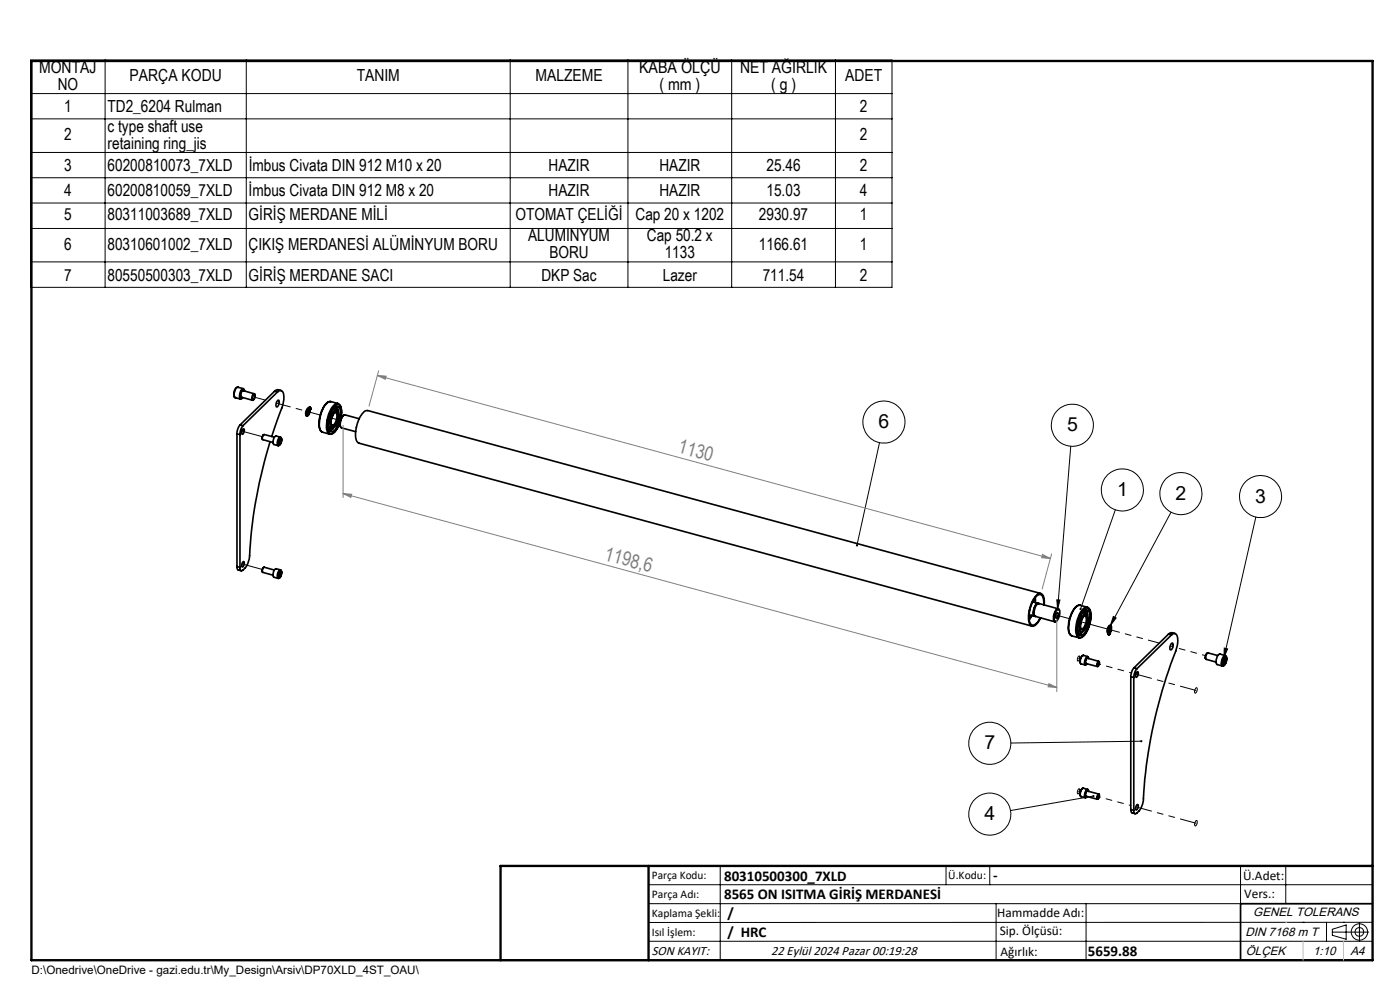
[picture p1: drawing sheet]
<svg xmlns="http://www.w3.org/2000/svg" width="297mm" height="210mm" viewBox="0 0 297 210" stroke-linecap="round" stroke-linejoin="round" font-family="sans-serif">
<g fill="none" stroke="#000" stroke-width=".35">
<path d="M49.9 84.3h.1M49.9 84.3l1.1 .4M50.3 92l.6 .2M50.3 92v28.2M50.5 82.2a1.44 1.44 0 0 0-.6 2.1M50.5 82.2a1.64 1.64 0 0 0-.6 2.1M50.5 82.2l1.1 .2M50.9 92.2v28.2M50.9 90.1a2.84 2.84 0 0 0-.6 1.9M50.9 90.1l.6 .2M51.2 84.3h.1M51.5 90.3a2.88 2.88 0 0 0-.6 1.9"/>
<path d="M51.6 82.9h.1M51.6 91v-.1a.76 .76 0 0 1-.2 1.2 .99 .99 0 0 1 .2-1.1zM51.6 82.9a1.01 1.01 0 0 0-.4 1.3l2.4 .7M51.6 82.9l2.3 .6M51.6 82.9a.49 .49 0 0 0-.5 .1 .49 .49 0 0 0-.1 .5v.7l.2 .1M51.9 83l-.1-.5a.63 .63 0 0 0-.9 .7 1.07 1.07 0 0 0 .2 1.5l.4-.4M53.9 83.7a.69 .69 0 0 1-.2 1.1 .95 .95 0 0 1 .2-1.1zM54.1 83.7l-.1-.1a.52 .52 0 0 0-.6 .7l.1 .5h.3M56 92.2l-.3 .4v.6M57.3 93.7a101 101 0 0 0-4.4 24.9 3.2 3.2 0 0 1-1.7 2.5l-.3-.3v-.4M58.2 92.7l-2.1-.5a.79 .79 0 0 0-.3 1.1l2.1 .6M58.2 83l.7 .1"/>
<path d="M58.2 83l-7.3 7.1M58.9 83.1a.74 .74 0 0 1 .9-.2 .74 .74 0 0 1 .4 .9 6.3 6.3 0 0 1-.4 2.8l-2.2 6M58.9 85l.1-.1a.82 .82 0 0 1-.1 1.3l-.1 .1a.57 .57 0 0 1-.2-.9zM58.9 83.1l-7.4 7.2M59.2 94l.2 .1M59.2 93.6l.3 .1M59.4 92.9h.1a.93 .93 0 0 1-.1 1.4l-.1 .1a.48 .48 0 0 1-.4-.3 .48 .48 0 0 1 .2-.6zM59.5 92.7a1.21 1.21 0 0 1-.5 1.8M59.5 92.7l-.9-.2a1.38 1.38 0 0 0-.5 1.8l.9 .2M59.5 92.7a1.29 1.29 0 0 0-.5 1.8M59.5 93.7v-.5h-.1l-.2 .5v.4h.2M59.5 93.7l-.1 .4"/>
<path d="M59.7 82.9l-.8-.3-.7 .4M65.5 86.5a1.3 1.3 0 0 0-.5 1.7l.2 .1M65.5 86.5l.1 .1M65.5 86.7l.2 .1M65.6 86.8a1.26 1.26 0 0 1-.4 1.2M65.6 86.5h-.1M65.6 86.8l.1 .1M65.6 86.5h.1M65.6 86.8h.1M65.7 86.4h.1M65.7 86.4l-.1 .1M65.7 86.8v-.1a.81 .81 0 0 0-.4 1.3l.4-.6v-.5"/>
<path d="M65.7 86.8l.2-.2-.2 .3M65.7 86.5l-.1 .1M65.8 86.5l-.1 .2zM65.8 86.4h.1M65.8 86.4l-.1 .1M65.8 86.4l.1 .3-.1 .5a.92 .92 0 0 1-.7 1 1.3 1.3 0 0 1 .5-1.6M65.8 86.7v.2zM68.4 91.7l1.6 .4M69.7 90.5h.1M69.7 90.5v.4M69.7 90.5l.7 .3M70.1 85.2a2.05 2.05 0 0 0-1.7 1.6l-.6 1.9a2.75 2.75 0 0 0 .6 3"/>
<path d="M70.1 85.2a2.44 2.44 0 0 0-1.8 2 5.5 5.5 0 0 0-.2 4.3l.3 .2M70.1 85.2l1.5 .4M70.2 90.8v.3l-.2 .3 .6-.4M70.6 91l-.4 .1M70.6 86.9l.9 .1M70.7 90.8l-.1 .2M70.8 86.6a.7 .7 0 0 1 .9-.4 .7 .7 0 0 1 .5 .8 5 5 0 0 1-1.6 4.5 .79 .79 0 0 1-.9-1 5.9 5.9 0 0 1 1.1-3.9zM70.9 87.7l.2-.2a.56 .56 0 0 1 .4 .8 1.93 1.93 0 0 1-1.1 1.9 2.34 2.34 0 0 1 .5-2.5zM70.9 86.2a.82 .82 0 0 1 1-.4 .82 .82 0 0 1 .5 1 5.8 5.8 0 0 1-1.9 5.2 .85 .85 0 0 1-1-1 6.8 6.8 0 0 1 1.4-4.8zM70.9 87.6a.41 .41 0 0 1 .5-.2 .41 .41 0 0 1 .2 .5 2.62 2.62 0 0 1-1 2.5 1.68 1.68 0 0 1-.1-2.2zM71 86.4l-.2 .4M71 87.1a.51 .51 0 0 1 .7 0 .51 .51 0 0 1 .2 .6 3.5 3.5 0 0 1-1.3 3.1 .75 .75 0 0 1-.6-1.1 3.7 3.7 0 0 1 1-2.6z"/>
<path d="M71.4 86.2l.1 .1M71.5 86.3l-.1 .6M71.5 86.8l.3 .4M71.5 86.3l.2 .8M71.6 85.6a1.67 1.67 0 0 1 .9 2l-.2 1.1a4.4 4.4 0 0 1-2 3.4h-.3M71.6 85.6a2.03 2.03 0 0 0-1.6 1.6l-.2 .4a5.4 5.4 0 0 0-.2 4.3l.4 .2M72.9 88.1l-.1 .1a2.46 2.46 0 0 0-.6 2.3M76.2 88.8l-3-.8a2.17 2.17 0 0 0-.8 2.7l3.1 .9M51.6 119.2a.42 .42 0 0 1 .3 .3 .42 .42 0 0 1-.2 .4l-.2 .4a.57 .57 0 0 1 0-1zM50.3 120.2l.1 .7 .8 .2M50.3 120.2l.6 .2M56 120.4l-.3 .3v.6"/>
<path d="M58.2 120.9l-2.2-.6a.82 .82 0 0 0-.2 1.1l2.1 .6M59.2 122.2l.2 .1M59.2 121.7l.3 .1M59.4 121.1l.1-.1a1.01 1.01 0 0 1-.4 1.6 1.4 1.4 0 0 1 .3-1.5zM59.5 120.9a1.17 1.17 0 0 1-.5 1.8M59.5 120.9l-.9-.3a1.38 1.38 0 0 0-.5 1.8l.9 .3M59.5 120.9a1.32 1.32 0 0 0-.5 1.8M59.5 121.8v-.4h-.1l-.2 .4v.4l.2 .1M59.5 121.8l-.1 .5M218.3 130.4l1.2 .3M218.8 130.6l-.5 .8M218.9 130.6l-.6 .9"/>
<path d="M219.1 127.7l1.1 .3M219.5 130.7h.1M219.6 126.8v1M219.6 126.7v1.1M220.2 128h.1M220.2 128a1.96 1.96 0 0 0-.9 2.5l.2 .2M220.3 128a.79 .79 0 0 0-.8 .8 1.74 1.74 0 0 0 0 1.9h.1M220.8 125.9l-142.8-38.8a1.37 1.37 0 0 0-1.3 .9 6.8 6.8 0 0 0-1 5.6l.4 .4 142.8 38.8M221.4 128.3a2.01 2.01 0 0 0-.7-2.2 2.45 2.45 0 0 0-1.8 1.9l-.1 .4a4.7 4.7 0 0 0-.1 4 .86 .86 0 0 0 1.4-.4l.6-1M221.5 128.3a2.53 2.53 0 0 0-.6-2.4 1.31 1.31 0 0 0-1.5 1 6.8 6.8 0 0 0-.9 5.5 .85 .85 0 0 0 .8 .5 .85 .85 0 0 0 .7-.7l.8-1.1M224.2 129.4a.41 .41 0 0 1 .6 0 .41 .41 0 0 1 0 .5 1.94 1.94 0 0 1-1 1.9 2.06 2.06 0 0 1 .4-2.4zM224.3 130a.75 .75 0 0 1-.3 1.1v-.7z"/>
<path d="M224.5 129.1l-4.1-1.1a2.17 2.17 0 0 0-.8 2.7l4.2 1.2M224.8 129.4a.38 .38 0 0 0-.4-.3 .38 .38 0 0 0-.4 .3 2.18 2.18 0 0 0-.3 2.5l.4-.1M227.4 134.9l1.5 .4M228.6 133.7l.2 .2M228.8 133.9v.5M228.8 133.9l.6 .1M228.9 135.3h.1M229.2 128.4a1.75 1.75 0 0 0-1.7 1.4 6.2 6.2 0 0 0-.6 4.6l.5 .5M229.2 128.4a1.89 1.89 0 0 0-1.7 1.6 5.4 5.4 0 0 0-.4 4.6l.3 .3M229.2 128.4l1.5 .4M229.2 134.5l-.2 .1M229.3 134.4l-.1 .1"/>
<path d="M229.4 134l-.2 .5M229.6 129.6a.89 .89 0 0 1 1.5-.3 6 6 0 0 1-1.5 5.8 .7 .7 0 0 1-.7 0 .7 .7 0 0 1-.4-.6 6.8 6.8 0 0 1 1.1-4.9zM229.7 134l-.5 .5M229.8 129.8l-.2 .3h.8M229.8 129.8a.7 .7 0 0 1 .8-.4 .7 .7 0 0 1 .5 .8 4.9 4.9 0 0 1-1.6 4.6 .83 .83 0 0 1-.9-1.1 5.9 5.9 0 0 1 1.2-3.9zM229.8 139a1.17 1.17 0 0 0-.4 1.8M229.8 139a1.42 1.42 0 0 0-.5 1.8l1 .3M229.8 139l1 .3M229.9 130.8l.1-.1a.44 .44 0 0 1 .5 .6 2.55 2.55 0 0 1-1 2.1 .72 .72 0 0 1-.3-1l.3-1zM229.9 130.7a.45 .45 0 0 1 .6-.1 .45 .45 0 0 1 .1 .6v.5a1.95 1.95 0 0 1-1.1 1.9 2.38 2.38 0 0 1 .3-2.7zM229.9 130.3a.5 .5 0 0 1 .7-.1 .5 .5 0 0 1 .2 .6 3.8 3.8 0 0 1-1.1 3.2 .64 .64 0 0 1-.7-.3 .64 .64 0 0 1 0-.7 4.3 4.3 0 0 1 .9-2.7zM230.2 130.7h.1"/>
<path d="M230.3 129.4v.3l-.2 .4M230.3 129.6l.3 .3M230.4 129.4l.2 .5M230.6 129.9v.4M230.6 130.1l.1 .3M230.7 128.8a1.94 1.94 0 0 1 .7 2.2l-.3 1.5a3.6 3.6 0 0 1-2 2.8h-.2M230.7 128.8a1.97 1.97 0 0 0-1.7 1.6l-.3 .7a4.4 4.4 0 0 0 0 4.1l.2 .1M230.8 139.7v-.1a.74 .74 0 0 0-.5 1.1h.2M230.9 139.7v-.3a.53 .53 0 0 0-.7 .6 .59 .59 0 0 0 .2 1l.2-.2M235.1 134.3v.1M235.1 134.3l.1 .1M235.1 134.4l.1 .1"/>
<path d="M235.1 134.4v.2M235.1 134.6h.2M235.1 134.6h.1M235.2 134.4a1.21 1.21 0 0 1 .4-1.7 1.47 1.47 0 0 1 0 1.4l-.1 .3-.2 .2M235.2 134.4v.1M235.2 134.6h.1M235.2 134.5v.1M235.3 134.2h-.1M235.3 134.2h.1M235.3 134.1l.1 .1M235.3 134.1v.1M235.3 134.3v.2z"/>
<path d="M235.4 134.2v.3M235.4 134.2a.79 .79 0 0 0 .1-1.3l-.1 .1a.83 .83 0 0 0-.1 1.2h.1M235.4 134.2l.1 .2zM235.5 132.9v.8l-.2 .4M235.6 132.7a1 1 0 0 0-.7 1.4l.2 .2M247.9 134.5l.6 .2M247.9 134.5l-7.3 7.2M248.5 134.7a.67 .67 0 0 1 .8-.3 .67 .67 0 0 1 .5 .7 5.5 5.5 0 0 1-.4 3 104.5 104.5 0 0 0-7 32.3 2.8 2.8 0 0 1-1.6 2.2l-.2-.3-.1-.4M248.5 136.5l.1-.1a.57 .57 0 0 1 .2 1l-.4 .5a.87 .87 0 0 1 .1-1.4zM248.5 134.7l-7.3 7.1M249.3 134.4l-.7-.2-.7 .3M256.1 138.5l-.2 .2a1.03 1.03 0 0 0-.1 1.1"/>
<path d="M258.3 139.1l-2.1-.6a1.13 1.13 0 0 0-.3 1.4l2.1 .5M259.8 139.3h.1a.51 .51 0 0 1 .4 .3 .51 .51 0 0 1-.1 .6 .84 .84 0 0 1-.8 .9 1.79 1.79 0 0 1 .4-1.8zM259.9 139.1a1.48 1.48 0 0 1-.6 2.2M259.9 139.1l-1.1-.4a1.74 1.74 0 0 0-.6 2.3l1.1 .3M259.9 139.1a1.71 1.71 0 0 0-.6 2.2M233 140.4a.38 .38 0 0 1 .3 .4 .38 .38 0 0 1-.2 .3l-.1 .2a.59 .59 0 0 1 0-.9zM233.1 140.3l-2.4-.7-.3 .4v.7l2.4 .7M233.2 140.5v-.2a.66 .66 0 0 0-.3 1.1l.1-.1M239.9 143.5l.6 .2M239.9 143.5v28.2M240.5 143.7v28.2M240.6 141.7l-.4 .5-.3 1.3"/>
<path d="M240.6 141.7l.6 .1M241.1 142.6l.2-.1a.74 .74 0 0 1-.3 1.1l-.1-.3zM241.2 141.8l-.4 .6-.3 1.3M259.5 140.7h.3M259.5 140.1l.5 .1M260 140.2l-.2 .5M260 140.2v-.5l-.2-.1-.3 .6v.5h.3M229.8 167.2a1.42 1.42 0 0 0-.5 1.8l1 .2M229.8 167.2l1 .3M229.9 167.2a1.11 1.11 0 0 0-.5 1.8M230.8 167.8a.68 .68 0 0 0-.5 1.1h.2M230.9 167.9v-.3a.49 .49 0 0 0-.6 0 .49 .49 0 0 0-.1 .6 .59 .59 0 0 0 .2 1l.2-.2"/>
<path d="M233 168.6a.38 .38 0 0 1 .3 .3 .38 .38 0 0 1-.2 .4l-.1 .2a.54 .54 0 0 1 0-.9zM233.1 168.4l-2.4-.6a.8 .8 0 0 0-.3 1.1l2.4 .6M233.2 168.6v-.1a.66 .66 0 0 0-.3 1h.1M239.9 171.7l.2 .7 .7 .2M239.9 171.7l.6 .2M241.2 170.7h.1a.71 .71 0 0 1-.3 1.1l-.1-.4zM291.2 191.7h-28v12M106.2 203.7h185"/>
</g>
<g fill="none" stroke="#000" stroke-width=".21" stroke-dasharray="6.3 1.3 1.3 1.3 1.3 1.3">
<path d="M51.6 82.9a1.03 1.03 0 0 0-.4 1.3M53.9 84.2l2.4 .7M55.7 92.6l-4.4-1.1M65.1 87.3l2.8 .7M70.4 88.7l1.9 .5M55.7 120.8l-4.4-1.2M58.8 122.2a1.25 1.25 0 0 1 .7-1.3M59 122.7l-.2-.5M59.3 121.8h-.1M224 130.4l2.9 .8M228.8 139.7l.4 .1M229.1 139.4l-.1-.2a.61 .61 0 0 0-.2 1l.3-.8"/>
<path d="M229.3 131.9l5.6 1.5M253.4 146.7a.68 .68 0 0 1 .5-.8l.1 .2a.67 .67 0 0 1-.5 .9l-.1-.3M259.1 140.7a1.6 1.6 0 0 1 .9-1.7M259.4 141.3l-.3-.6M259.5 140.1h.2M228.8 167.9l.4 .1M229.1 167.6l-.1-.2a.61 .61 0 0 0-.2 1l.3-.8M253.4 174.9a.68 .68 0 0 1 .5-.8l.1 .2a.67 .67 0 0 1-.5 .8l-.1-.2"/>
</g>
<path d="M233.1 169l6.8 1.9" fill="none" stroke="#000" stroke-width=".21" stroke-dasharray="6.3 1.3 1.3 1.3 1.3 1.3" stroke-dashoffset="6"/>
<path d="M241 143l12.7 3.5M241 171.2l12.7 3.4" fill="none" stroke="#000" stroke-width=".21" stroke-dasharray="6.3 1.3 1.3 1.3 1.3 1.3" stroke-dashoffset="2.9"/>
<path d="M233.1 140.8l6.9 1.9" fill="none" stroke="#000" stroke-width=".21" stroke-dasharray="6.3 1.3 1.3 1.3 1.3 1.3" stroke-dashoffset="5.9"/>
<path d="M58.6 85.5l6.3 1.7" fill="none" stroke="#000" stroke-width=".21" stroke-dasharray="6.3 1.3 1.3 1.3 1.3 1.3" stroke-dashoffset="3.3"/>
<path d="M235.1 133.5l10.8 2.9" fill="none" stroke="#000" stroke-width=".21" stroke-dasharray="6.3 1.3 1.3 1.3 1.3 1.3" stroke-dashoffset="3.9"/>
<path d="M248.3 137l7.5 2.1" fill="none" stroke="#000" stroke-width=".21" stroke-dasharray="6.3 1.3 1.3 1.3 1.3 1.3" stroke-dashoffset="5.6"/>
<g fill="none" stroke="#000" stroke-width=".21">
<path d="M6.5 12.7h182.7v48.3h-182.7zM6.5 19.9h182.7M22.3 12.7v48.3M52.2 12.7v48.3M108.2 12.7v48.3M133.2 12.7v48.3M155.2 12.7v48.3M177.2 12.7v48.3M6.5 25.2h182.7M6.5 32.3h182.7M6.5 37.7h182.7M6.5 43.1h182.7"/>
<path d="M6.5 48.5h182.7M6.5 55.6h182.7M186.6 93.9l-4.8 21.8M227.2 94.6l-2.8 34.6M236.6 108.2l-7.4 21M248.4 108.6l-12.9 24.1M266.4 109.7l-6.8 29.8M224.2 127.2l.7 .1-.5 1.9zM236.2 130.8l.6 .3-1.3 1.6zM259.7 137.5l.7 .1-.8 1.9zM242.1 157.2l-27.6 .4M232 168.9l-17.6 3"/>
<path d="M137.6 187.7h153.6M137.6 191.7h153.6M137.6 199.7h153.6M152.8 183.7v20M200.7 183.7v4M210 183.7v4M211.3 191.7v12M230.4 191.7v12M263.2 183.7v20M272.8 183.7v8M276.4 195.6h.1M281.4 195.6v4.1"/>
<path d="M282.6 197.7h7.8M282.6 197.1l3-.9v3l-3-.8zM285 195.6h.1M288.4 195.8v3.8M291.2 195.6l-153.6 .1"/>
<circle cx="187.5" cy="89.5" r="4.5"/>
<circle cx="227.5" cy="90.2" r="4.5"/>
<circle cx="238.1" cy="103.9" r="4.5"/>
<circle cx="250.5" cy="104.7" r="4.5"/>
<circle cx="267.4" cy="105.3" r="4.5"/>
<circle cx="210" cy="157.7" r="4.5"/>
<circle cx="210" cy="172.7" r="4.5"/>
<circle cx="288.4" cy="197.7" r="1.74"/>
<circle cx="288.4" cy="197.7" r=".93"/>
</g>
<path d="M80 79.6l1.9 .2-.2 .7zM80 79.6l142.8 38.9M80.3 78.7l-2 7.4M72.8 90.2v15.3M72.8 104.7l1.8 .1-.2 .7zM72.8 104.7l151.4 41.1M221.2 117.6l1.6 .9-1.8-.2zM223.1 117.5l-2 7.4M224.2 131.4v15.3M222.5 145l1.7 .8-1.8-.1z" fill="none" stroke="#808080" stroke-width=".21"/>
<path d="M6.7 12.9h284.5v190.8h-284.5zM137.6 183.7v20M291.2 183.7h-185v20" fill="none" stroke="#000" stroke-width=".5"/>
<path d="M272.8 195.6h.1M276.4 199.7v4M285 199.7v4" fill="none" stroke="#c0c0c0" stroke-width=".21"/>
<path d="M181.6 115.5v.3l.2 .1v-.2v.2a.24 .24 0 0 0 .2-.3 .24 .24 0 0 0-.4-.1zM224.2 127.2l.7 .1-.5 1.9zM229 129l.1 .3 .1 .1v-.2v.2h.1a.24 .24 0 0 0 .1-.4 .24 .24 0 0 0-.4 0zM236.2 130.8l.6 .3-1.3 1.6zM259.7 137.5l.7 .1-.8 1.9zM242 157l-.1 .1a.24 .24 0 0 0 .2 .3 .24 .24 0 0 0 .3-.2h-.3h.3l-.1-.1zM231.8 168.7l-.1 .1a.24 .24 0 0 0 .2 .3 .24 .24 0 0 0 .3-.3l-.2 .1 .2-.1-.1-.1z" fill="#000"/>
<g fill="#808080">
<path d="M221.2 117.6l1.6 .9-1.8-.2zM80 79.6l1.9 .2-.2 .7z"/>
<path d="M72.8 104.7l1.8 .1-.2 .7zM222.5 145l1.7 .8-1.8-.1z"/>
</g>
<g font-size="4.1" fill="#808080">
<text x="143.7" y="96" transform="rotate(15 143.7 96)">1130</text>
<text x="128.1" y="118.7" transform="rotate(15 128.1 118.7)">1198,6</text>
</g>
<g font-size="4.1">
<text x="186.4" y="90.8">6</text>
<text x="226.4" y="91.5">5</text>
<text x="237" y="105.2">1</text>
<text x="249.4" y="106">2</text>
<text x="266.3" y="106.6">3</text>
<text x="208.8" y="159">7</text>
<text x="208.8" y="174">4</text>
</g>
<g font-size="3.5">
<text x="8.3" y="15.5">MONTAJ</text>
<text x="27.5" y="17.3">PARÇA KODU</text>
<text x="75.7" y="17.3">TANIM</text>
<text x="113.6" y="17.3">MALZEME</text>
<text x="135.6" y="15.5">KABA ÖLÇÜ</text>
<text x="157" y="15.5">NET AĞIRLIK</text>
<text x="179.3" y="17.3">ADET</text>
<text x="12.2" y="19">NO</text>
<text x="13.6" y="23.8">1</text>
<text x="22.8" y="23.8">TD2_6204 Rulman</text>
<text x="139.9" y="19">( mm )</text>
<text x="163.6" y="19">( g )</text>
<text x="182.4" y="23.8">2</text>
<text x="13.6" y="29.7">2</text>
<text x="22.8" y="28">c type shaft use</text>
<text x="182.4" y="29.7">2</text>
<text x="22.8" y="31.5">retaining ring_jis</text>
<text x="13.6" y="41.7">4</text>
<text x="13.6" y="36.3">3</text>
<text x="22.8" y="41.7">60200810059_7XLD</text>
<text x="22.8" y="36.3">60200810073_7XLD</text>
<text x="52.8" y="41.7">İmbus Civata DIN 912 M8 x 20</text>
<text x="52.8" y="36.3">İmbus Civata DIN 912 M10 x 20</text>
<text x="116.4" y="41.7">HAZIR</text>
<text x="116.4" y="36.3">HAZIR</text>
<text x="139.9" y="41.7">HAZIR</text>
<text x="139.9" y="36.3">HAZIR</text>
<text x="162.6" y="41.7">15.03</text>
<text x="162.6" y="36.3">25.46</text>
<text x="182.4" y="41.7">4</text>
<text x="182.4" y="36.3">2</text>
<text x="13.6" y="46.7">5</text>
<text x="22.8" y="46.7">80311003689_7XLD</text>
<text x="52.7" y="46.7">GİRİŞ MERDANE MİLİ</text>
<text x="109.4" y="46.7">OTOMAT ÇELİĞİ</text>
<text x="134.8" y="46.7">Cap 20 x 1202</text>
<text x="161" y="46.7">2930.97</text>
<text x="182.4" y="46.7">1</text>
<text x="13.6" y="53">6</text>
<text x="22.8" y="53">80310601002_7XLD</text>
<text x="52.7" y="53">ÇIKIŞ MERDANESİ ALÜMİNYUM BORU</text>
<text x="112" y="51.2">ALUMINYUM</text>
<text x="137.2" y="51.2">Cap 50.2 x</text>
<text x="161" y="53">1166.61</text>
<text x="182.4" y="53">1</text>
<text x="13.6" y="59.5">7</text>
<text x="22.8" y="59.5">80550500303_7XLD</text>
<text x="52.7" y="59.5">GİRİŞ MERDANE SACI</text>
<text x="114.9" y="59.5">DKP Sac</text>
<text x="116.5" y="54.7">BORU</text>
<text x="140.6" y="59.5">Lazer</text>
<text x="141" y="54.7">1133</text>
<text x="161.8" y="59.5">711.54</text>
<text x="182.4" y="59.5">2</text>
</g>
<g font-size="3.2">
<text x="153.6" y="186.8">80310500300_7XLD</text>
<text x="153.6" y="190.8">8565 ON ISITMA GİRİŞ MERDANESİ</text>
<text x="210.7" y="186.6">-</text>
<text x="154.3" y="194.8">/</text>
<text x="154.3" y="198.8">/ HRC</text>
<text x="230.8" y="202.8">5659.88</text>
</g>
<g font-size="2.8">
<text x="263.7" y="186.7">Ü.Adet:</text>
<text x="263.9" y="190.5">Vers.:</text>
<text x="211.5" y="194.5">Hammadde Adı:</text>
<text x="138.3" y="202.6">SON KAYIT:</text>
<text x="163.6" y="202.6">22 Eylül 2024 Pazar 00:19:28</text>
<text x="212.1" y="198.4">Sip. Ölçüsü:</text>
<text x="212.2" y="202.7">Ağırlık:</text>
</g>
<g font-size="2.6">
<text x="265.9" y="194.4">GENEL TOLERANS</text>
<text x="264.2" y="198.5">DIN 7168 m T</text>
<text x="264.3" y="202.6">ÖLÇEK</text>
<text x="278.5" y="202.6">1:10</text>
<text x="286.5" y="202.6">A4</text>
</g>
<g font-size="2.5">
<text x="138.3" y="186.4">Parça Kodu:</text>
<text x="138.3" y="190.5">Parça Adı:</text>
<text x="201.2" y="186.5">Ü.Kodu:</text>
<text x="138.3" y="194.5">Kaplama Şekli:</text>
<text x="138.3" y="198.6">Isıl İşlem:</text>
<text x="6.7" y="206.7">D:\Onedrive\OneDrive - gazi.edu.tr\My_Design\Arsiv\DP70XLD_4ST_OAU\</text>
</g>
</svg>
